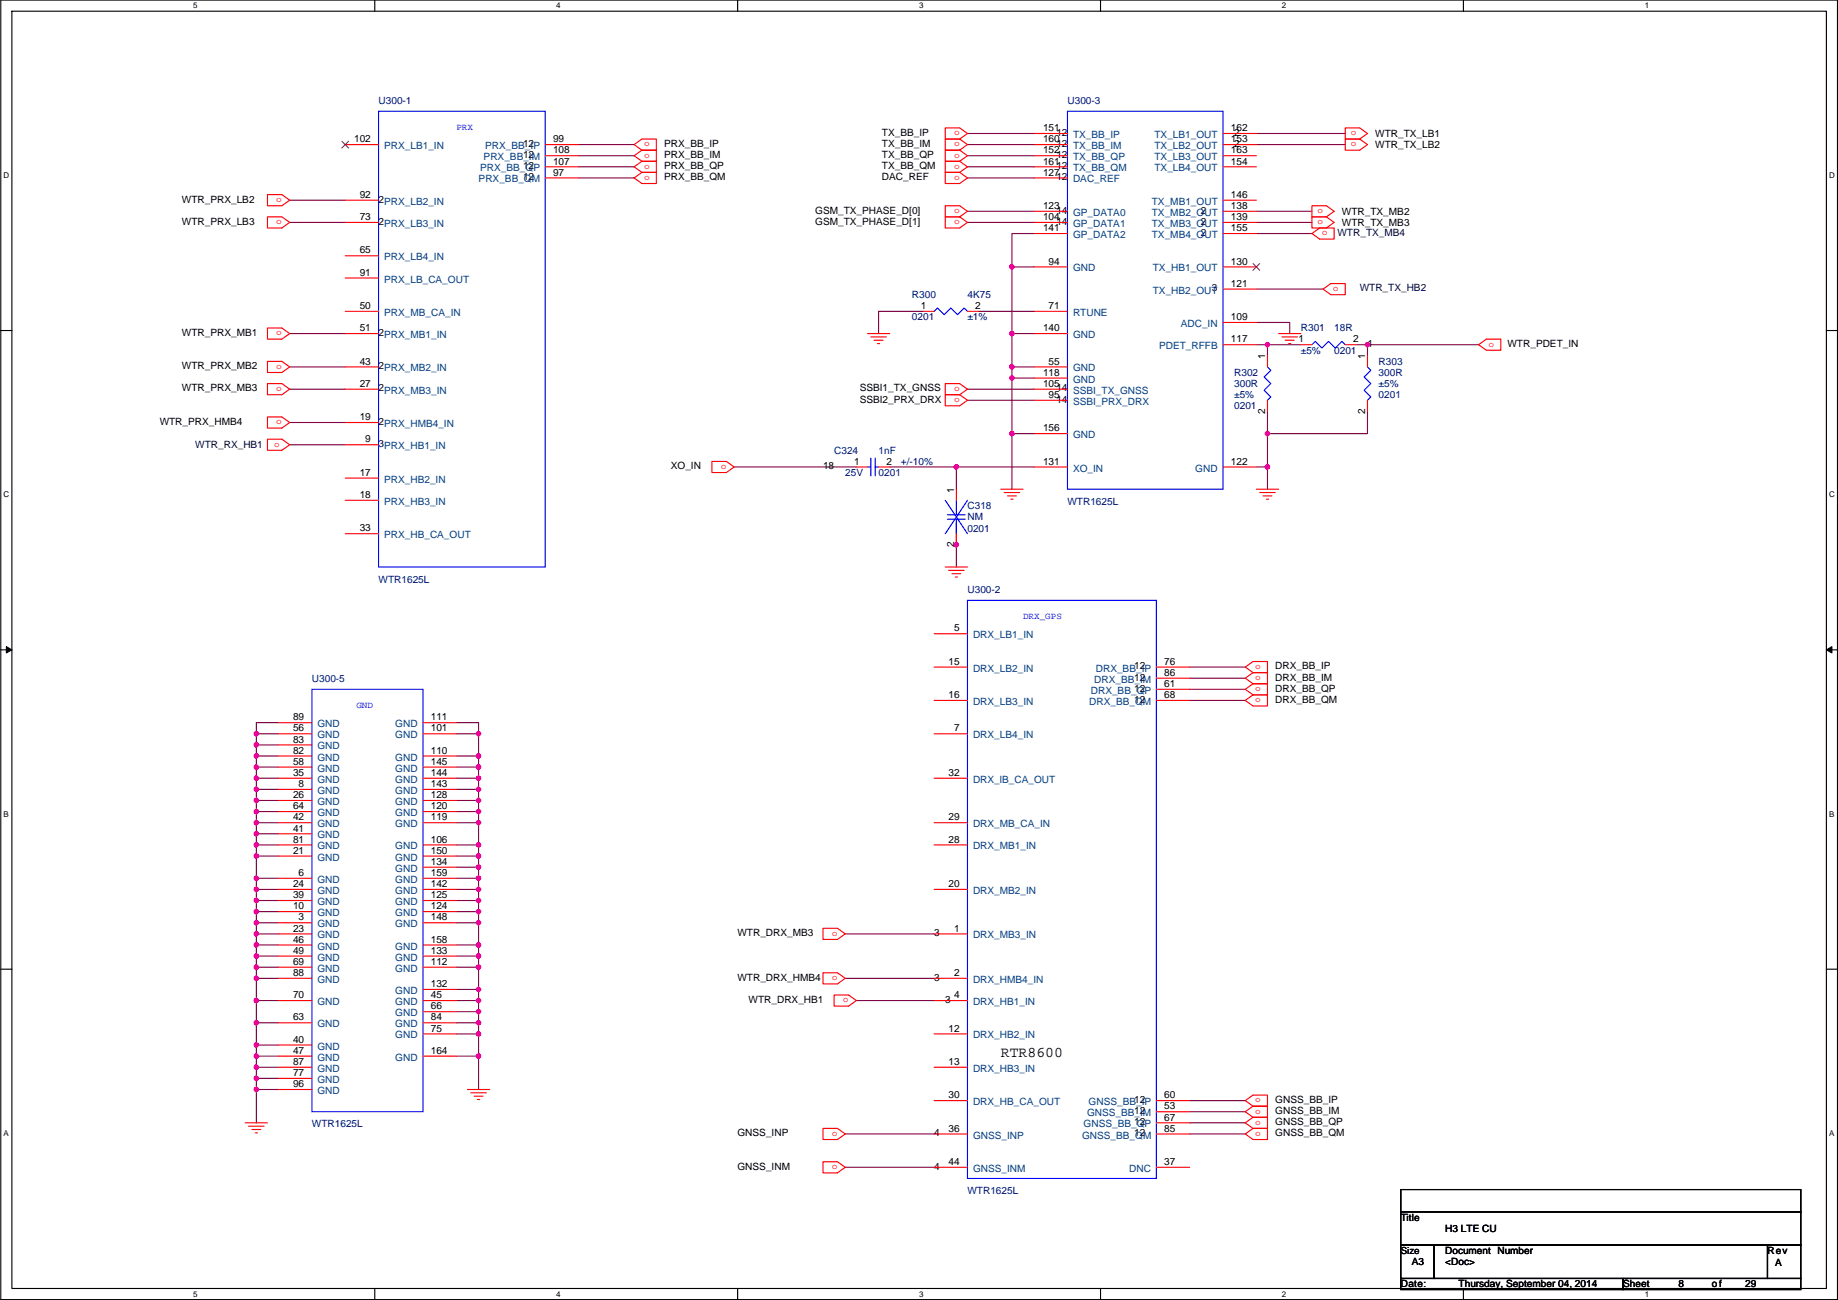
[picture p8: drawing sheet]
<svg xmlns="http://www.w3.org/2000/svg" width="420mm" height="297mm" viewBox="0 0 420 297" stroke-linecap="round" stroke-linejoin="round" font-family="sans-serif">
<path d="M.2 0h419.8v296.9h-419.8zM2.7 2.6h414.8v291.8h-414.8z" fill="none" stroke="#000" stroke-width=".25"/>
<g fill="#fff">
<path d="M44.2 .3h1v2h-1z"/>
<path d="M44.2 294.7h1v2h-1z"/>
</g>
<path d="M85.7 0v2.6M85.7 294.4v2.5" fill="none" stroke="#000" stroke-width=".25"/>
<g fill="#fff">
<path d="M127.1 .3h1v2h-1z"/>
<path d="M127.1 294.7h1v2h-1z"/>
</g>
<path d="M168.6 0v2.6M168.6 294.4v2.5" fill="none" stroke="#000" stroke-width=".25"/>
<g fill="#fff">
<path d="M210.1 .3h1v2h-1z"/>
<path d="M210.1 294.7h1v2h-1z"/>
</g>
<path d="M251.6 0v2.6M251.6 294.4v2.5" fill="none" stroke="#000" stroke-width=".25"/>
<g fill="#fff">
<path d="M293 .3h1v2h-1z"/>
<path d="M293 294.7h1v2h-1z"/>
</g>
<path d="M334.5 0v2.6M334.5 294.4v2.5" fill="none" stroke="#000" stroke-width=".25"/>
<g fill="#fff">
<path d="M376 .3h1v2h-1z"/>
<path d="M376 294.7h1v2h-1z"/>
<path d="M.8 39h1.3v2.1h-1.3z"/>
<path d="M418.1 39h1.3v2.1h-1.3z"/>
<path d="M.8 112h1.3v2h-1.3z"/>
<path d="M418.1 112h1.3v2h-1.3z"/>
</g>
<path d="M.2 75.5h2.5M417.5 75.5h2.5" fill="none" stroke="#000" stroke-width=".25"/>
<g fill="#fff">
<path d="M.8 185h1.2v2h-1.2z"/>
<path d="M418.1 185h1.2v2h-1.2z"/>
</g>
<path d="M.2 148.5h2.5M417.5 148.5h2.5" fill="none" stroke="#000" stroke-width=".25"/>
<path d="M1.4 147.7l1.3 .8-1.3 .7zM417.5 148.5l1.3-.8v1.5z" fill="#000" stroke="#000" stroke-width=".23"/>
<g fill="#fff">
<path d="M.8 257.9h1.2v2h-1.2z"/>
<path d="M418.1 257.9h1.2v2h-1.2z"/>
</g>
<path d="M.2 221.4h2.5M417.5 221.4h2.5M320.2 271.8h91.5v5.1h-91.5zM320.2 276.9h91.5v7.6h-91.5zM320.2 284.5h7.6v7.6h-7.6zM320.2 292.1h50.8v2.6h-50.8zM327.8 284.5h76.2v7.6h-76.2zM371 292.1h40.7v2.6h-40.7zM404 284.5h7.7v7.6h-7.7z" fill="none" stroke="#000" stroke-width=".25"/>
<g fill="none" stroke="#800040" stroke-width=".25">
<path d="M132.3 33h12.7M132.3 35.6h12.7M132.3 38.1h12.7M221.2 30.5h15.2M221.2 33h15.2M221.2 38.1h15.2M221.2 35.6h15.2M287.2 33h20.3M287.2 30.5h20.3M66.2 45.7h12.7M66.2 50.8h12.7M132.3 40.7h12.7"/>
<path d="M221.2 40.7h15.2M221.2 48.3h15.2M221.2 50.8h15.2M236.4 53.4h-5.1v7.6M287.2 50.8h12.7M287.2 48.3h12.7M287.2 53.4h12.7M66.2 76.2h12.7M211 71.1h-10.2v5.1M223.7 71.1h12.7M236.4 61h-5.1v15.2M236.4 76.2h-5.1v7.6"/>
<path d="M287.2 78.8h2.5M287.2 73.7h7.6v2.5M287.2 66.1h15.2M297.4 78.8h-7.7v2.5M310.1 78.8h2.5M312.6 78.8h25.4M312.6 78.8v2.5M66.2 88.9h12.7M66.2 96.5h12.7M66.2 83.8h12.7M221.2 88.9h15.2M221.2 91.5h15.2"/>
<path d="M231.3 99.1v12.7M231.3 99.1h5.1M236.4 83.8h-5.1v2.6M236.4 86.4h-5.1v12.7M289.7 94v5.1M312.6 94v5.1h-22.9v7.6M66.2 101.6h12.7M167.8 106.7h28M203.4 106.7h33M218.6 119.4v10.2M218.6 106.7v5.1M287.2 106.7h2.5"/>
<path d="M289.7 106.7v5.1M272 152.4h12.7M272 155h12.7M272 157.5h12.7M58.6 167.7v2.5h5.1M58.6 170.2v2.5h5.1M58.6 172.7v2.6h5.1M58.6 177.8h5.1M58.6 177.8v2.6h5.1M58.6 175.3v2.5M63.7 165.1h-5.1v2.6h5.1M104.3 165.1h5.1v2.6"/>
<path d="M104.3 167.7h5.1M104.3 172.7h5.1M104.3 175.3h5.1M104.3 177.8h5.1M109.4 167.7v5M109.4 172.7v2.6M109.4 175.3v2.5M109.4 177.8v2.6M272 160h12.7M58.6 180.4v2.5h5.1M58.6 182.9v2.5h5.1M58.6 185.4v2.6h5.1"/>
<path d="M58.6 188v2.5h5.1M58.6 190.5v2.6h5.1M58.6 195.6h5.1M58.6 193.1v2.5M58.6 195.6v5.1M104.3 180.4h5.1M104.3 182.9h5.1M104.3 185.4h5.1M104.3 188h5.1M104.3 193.1h5.1M104.3 195.6h5.1M104.3 198.1h5.1"/>
<path d="M109.4 180.4v2.5M109.4 182.9v2.5M109.4 185.4v2.6M109.4 188v5.1M109.4 193.1v2.5M109.4 195.6v2.5M109.4 198.1v2.6M58.6 200.7h5.1M58.6 200.7v2.5h5.1M58.6 203.2v2.6h5.1M58.6 205.8v2.5h5.1M58.6 208.3v2.5h5.1"/>
<path d="M58.6 210.8v2.6h5.1M58.6 215.9h5.1M58.6 215.9v2.6h5.1M58.6 218.5v2.5h5.1M58.6 213.4v2.5M104.3 200.7h5.1M104.3 203.2h5.1M104.3 205.8h5.1M104.3 208.3h5.1M104.3 210.8h5.1M104.3 215.9h5.1M104.3 218.5h5.1"/>
<path d="M109.4 200.7v2.5M109.4 203.2v2.6M109.4 205.8v2.5M109.4 208.3v2.5M109.4 210.8v5.1M109.4 215.9v2.6M109.4 218.5v2.5M193.2 213.4h20.3M58.6 233.7v5.1M58.6 221v2.5h5.1M58.6 223.5v5.1h5.1M58.6 228.6v5.1h5.1"/>
<path d="M58.6 238.8h5.1M58.6 238.8v2.5M104.3 221h5.1M104.3 233.7h5.1M104.3 226.1h5.1M104.3 228.6h5.1M104.3 231.2h5.1M104.3 236.2h5.1M109.4 233.7v2.5M109.4 221v5.1M109.4 226.1v2.5M109.4 228.6v2.6"/>
<path d="M109.4 231.2v2.5M109.4 236.2v5.1M193.2 223.5h20.3M195.8 228.6h17.7M58.6 241.3h5.1M58.6 243.9h5.1M58.6 246.4h5.1M58.6 248.9h5.1M58.6 241.3v2.6M58.6 243.9v2.5M58.6 246.4v2.5M58.6 248.9v7.7"/>
<path d="M104.3 241.3h5.1M109.4 241.3v7.6M193.2 259.1h20.3M272 251.5h12.7M272 254h12.7M272 259.1h12.7M272 256.6h12.7M193.2 266.7h20.3"/>
</g>
<g fill="#f0f" stroke="#f0f" stroke-width=".25">
<circle cx="58.6" cy="170.2" r=".5"/>
<circle cx="58.6" cy="167.6" r=".5"/>
<circle cx="58.6" cy="175.3" r=".5"/>
<circle cx="58.6" cy="172.7" r=".5"/>
<circle cx="58.6" cy="177.8" r=".5"/>
<circle cx="58.6" cy="182.9" r=".5"/>
<circle cx="58.6" cy="180.3" r=".5"/>
<circle cx="58.6" cy="188" r=".5"/>
<circle cx="58.6" cy="185.4" r=".5"/>
<circle cx="58.6" cy="193" r=".5"/>
<circle cx="58.6" cy="190.5" r=".5"/>
<circle cx="58.6" cy="195.6" r=".5"/>
<circle cx="58.6" cy="200.7" r=".5"/>
<circle cx="58.6" cy="203.2" r=".5"/>
<circle cx="58.6" cy="208.3" r=".5"/>
<circle cx="58.6" cy="205.7" r=".5"/>
<circle cx="58.6" cy="210.8" r=".5"/>
<circle cx="58.6" cy="215.9" r=".5"/>
<circle cx="58.6" cy="213.4" r=".5"/>
<circle cx="58.6" cy="221" r=".5"/>
<circle cx="58.6" cy="218.4" r=".5"/>
<circle cx="58.6" cy="228.6" r=".5"/>
<circle cx="58.6" cy="223.5" r=".5"/>
<circle cx="58.6" cy="233.7" r=".5"/>
<circle cx="109.4" cy="167.6" r=".5"/>
<circle cx="109.4" cy="172.7" r=".5"/>
<circle cx="109.4" cy="175.3" r=".5"/>
<circle cx="109.4" cy="177.8" r=".5"/>
<circle cx="109.4" cy="180.3" r=".5"/>
<circle cx="109.4" cy="182.9" r=".5"/>
<circle cx="109.4" cy="185.4" r=".5"/>
<circle cx="109.4" cy="188" r=".5"/>
<circle cx="109.4" cy="193" r=".5"/>
<circle cx="109.4" cy="195.6" r=".5"/>
<circle cx="109.4" cy="198.1" r=".5"/>
<circle cx="109.4" cy="200.7" r=".5"/>
<circle cx="109.4" cy="203.2" r=".5"/>
<circle cx="109.4" cy="205.7" r=".5"/>
<circle cx="109.4" cy="208.3" r=".5"/>
<circle cx="109.4" cy="210.8" r=".5"/>
<circle cx="109.4" cy="215.9" r=".5"/>
<circle cx="109.4" cy="218.4" r=".5"/>
<circle cx="109.4" cy="221" r=".5"/>
<circle cx="109.4" cy="233.7" r=".5"/>
<circle cx="109.4" cy="226.1" r=".5"/>
<circle cx="218.6" cy="124.5" r=".5"/>
<circle cx="312.6" cy="78.7" r=".5"/>
<circle cx="58.6" cy="238.8" r=".5"/>
<circle cx="58.6" cy="243.8" r=".5"/>
<circle cx="58.6" cy="241.3" r=".5"/>
<circle cx="58.6" cy="246.4" r=".5"/>
<circle cx="58.6" cy="248.9" r=".5"/>
<circle cx="109.4" cy="228.6" r=".5"/>
<circle cx="109.4" cy="231.1" r=".5"/>
<circle cx="109.4" cy="236.2" r=".5"/>
<circle cx="109.4" cy="241.3" r=".5"/>
<circle cx="231.3" cy="76.2" r=".5"/>
<circle cx="231.3" cy="83.8" r=".5"/>
<circle cx="231.3" cy="86.4" r=".5"/>
<circle cx="231.3" cy="99.1" r=".5"/>
<circle cx="289.7" cy="106.7" r=".5"/>
<circle cx="231.3" cy="61" r=".5"/>
<circle cx="289.7" cy="78.7" r=".5"/>
<circle cx="289.7" cy="99.1" r=".5"/>
<circle cx="218.6" cy="106.7" r=".5"/>
</g>
<g fill="none" stroke="#f00" stroke-width=".25">
<path d="M78.9 33h7.6M124.6 33h7.7M124.6 35.6h7.7M124.6 38.1h7.7M145 33l1.7-1.2h3.3v2.5h-3.3zM146.7 34.3l-1.7 1.3 1.7 1.3M146.7 36.9l-1.7 1.2 1.7 1.3M146.7 34.3h3.3v2.6h-3.3M146.7 36.9h3.3v2.5h-3.3M216.1 29.2h3.3l1.8 1.3-1.8 1.3h-3.3zM216.1 39.4h3.3l1.8 1.3-1.8 1.2h-3.3zM219.4 31.8l1.8 1.2-1.8 1.3"/>
<path d="M219.4 34.3l1.8 1.3-1.8 1.3M219.4 36.9l1.8 1.2-1.8 1.3M219.4 31.8h-3.3v2.5h3.3M219.4 34.3h-3.3v2.6h3.3M219.4 36.9h-3.3v2.5h3.3M236.4 30.5h7.6M236.4 33h7.6M236.4 35.6h7.6M236.4 38.1h7.6M279.6 30.5h7.6M279.6 33h7.6M279.6 35.6h7.6"/>
<path d="M279.6 38.1h7.6M307.5 31.8h3.3l1.8 1.2-1.8 1.3h-3.3zM307.5 29.2h3.3l1.8 1.3-1.8 1.3h-3.3zM61.1 44.5h3.3l1.8 1.2-1.8 1.3h-3.3zM61.1 49.6h3.3l1.8 1.2-1.8 1.3h-3.3zM78.9 45.7h7.6M78.9 50.8h7.6M78.9 58.4h7.6M124.6 40.7h7.7M145 40.7l1.7-1.3h3.3v2.5h-3.3zM216.1 47h3.3l1.8 1.3-1.8 1.3h-3.3zM216.1 49.6h3.3l1.8 1.2-1.8 1.3h-3.3z"/>
<path d="M236.4 40.7h7.6M236.4 48.3h7.6M236.4 50.8h7.6M236.4 53.4h7.6M279.6 45.7h7.6M279.6 48.3h7.6M279.6 50.8h7.6M279.6 53.4h7.6M299.9 53.4l1.8-1.3h3.3v2.5h-3.3zM299.9 49.6h3.3l1.8 1.2-1.8 1.3h-3.3zM299.9 47h3.3l1.8 1.3-1.8 1.3h-3.3zM61.1 75h3.3l1.8 1.2-1.8 1.3h-3.3z"/>
<path d="M78.9 63.5h7.6M78.9 71.1h7.6M78.9 76.2h7.6M198.3 76.2h5.1M199.1 77h3.5M199.8 77.7h2.1M200.6 78.5h.5M211 71.1h2.5M221.2 71.1h2.5M236.4 61h7.6M236.4 71.1h7.6M236.4 76.2h7.6"/>
<path d="M279.6 61h7.6M279.6 66.1h7.6M279.6 73.7h7.6M279.6 78.8h7.6M292.3 76.2h5.1M293 77h3.6M293.8 77.7h2M294.6 78.5h.5M297.4 78.8h2.5M302.4 66.1l1.8-1.3h3.3v2.5h-3.3zM307.5 78.8h2.6M338 78.8l1.8-1.3h3.3v2.5h-3.3z"/>
<path d="M61.1 87.7h3.3l1.8 1.2-1.8 1.3h-3.3zM61.1 82.6h3.3l1.8 1.2-1.8 1.3h-3.3zM61.1 95.3h3.3l1.8 1.2-1.8 1.3h-3.3zM78.9 83.8h7.6M78.9 88.9h7.6M78.9 96.5h7.6M216.1 90.2h3.3l1.8 1.3-1.8 1.2h-3.3zM216.1 87.7h3.3l1.8 1.2-1.8 1.3h-3.3zM236.4 83.8h7.6M236.4 86.4h7.6M236.4 88.9h7.6M236.4 91.5h7.6"/>
<path d="M236.4 99.1h7.6M289.7 81.3v2.5M289.7 91.5v2.5M312.6 81.3v2.5M312.6 91.5v2.5M61.1 100.4h3.3l1.8 1.2-1.8 1.3h-3.3zM78.9 101.6h7.6M78.9 109.2h7.6M78.9 114.3h7.6M162.7 105.4h3.3l1.8 1.3-1.8 1.3h-3.3zM195.8 106.7h2.5M200.8 106.7h2.6"/>
<path d="M218.6 111.8v2.5M228.8 111.8h5.1M229.5 112.5h3.6M230.3 113.3h2M231.1 114.1h.5M236.4 106.7h7.6M279.6 106.7h7.6M287.2 111.8h5.1M288 112.5h3.5M288.7 113.3h2.1M289.5 114.1h.5M78.9 121.9h7.6"/>
<path d="M216.1 129.6h5.1M216.8 130.3h3.6M217.6 131.1h2M218.4 131.8h.5M218.6 121.9v2.6M213.5 144.8h7.7M213.5 152.4h7.7M264.3 152.4h7.7M264.3 155h7.7M264.3 157.5h7.7M284.7 152.4l1.7-1.2h3.3v2.5h-3.3zM286.4 153.7h3.3v2.5h-3.3"/>
<path d="M286.4 156.2h3.3v2.6h-3.3M286.4 153.7l-1.7 1.3 1.7 1.2M286.4 156.2l-1.7 1.3 1.7 1.3M63.7 165.1h7.6M63.7 167.7h7.6M63.7 170.2h7.6M63.7 172.7h7.6M63.7 175.3h7.6M63.7 177.8h7.6M96.7 165.1h7.6M96.7 167.7h7.6M96.7 172.7h7.6"/>
<path d="M96.7 175.3h7.6M96.7 177.8h7.6M213.5 160h7.7M213.5 167.7h7.7M213.5 177.8h7.7M264.3 160h7.7M284.7 160l1.7-1.2h3.3v2.5h-3.3zM63.7 180.4h7.6M63.7 182.9h7.6M63.7 185.4h7.6M63.7 188h7.6M63.7 190.5h7.6"/>
<path d="M63.7 193.1h7.6M63.7 195.6h7.6M96.7 180.4h7.6M96.7 182.9h7.6M96.7 185.4h7.6M96.7 188h7.6M96.7 193.1h7.6M96.7 195.6h7.6M96.7 198.1h7.6M213.5 188h7.7M213.5 193.1h7.7M63.7 200.7h7.6"/>
<path d="M63.7 203.2h7.6M63.7 205.8h7.6M63.7 208.3h7.6M63.7 210.8h7.6M63.7 213.4h7.6M63.7 215.9h7.6M63.7 218.5h7.6M96.7 200.7h7.6M96.7 203.2h7.6M96.7 205.8h7.6M96.7 208.3h7.6M96.7 210.8h7.6"/>
<path d="M96.7 215.9h7.6M96.7 218.5h7.6M188.1 212.1h3.3l1.8 1.3-1.8 1.3h-3.3zM213.5 203.2h7.7M213.5 213.4h7.7M63.7 221h7.6M63.7 223.5h7.6M63.7 228.6h7.6M63.7 233.7h7.6M63.7 238.8h7.6M96.7 221h7.6M96.7 226.1h7.6"/>
<path d="M96.7 228.6h7.6M96.7 231.2h7.6M96.7 233.7h7.6M96.7 236.2h7.6M188.1 222.3h3.3l1.8 1.2-1.8 1.3h-3.3zM190.7 227.4h3.3l1.8 1.2-1.8 1.3h-3.3zM213.5 223.5h7.7M213.5 228.6h7.7M213.5 236.2h7.7M56.1 256.6h5M56.8 257.3h3.6M57.6 258.1h2"/>
<path d="M58.3 258.8h.6M63.7 241.3h7.6M63.7 243.9h7.6M63.7 246.4h7.6M63.7 248.9h7.6M96.7 241.3h7.6M106.9 248.9h5M107.6 249.7h3.6M108.4 250.5h2M109.1 251.2h.6M188.1 257.8h3.3l1.8 1.3-1.8 1.3h-3.3zM213.5 243.9h7.7"/>
<path d="M213.5 251.5h7.7M213.5 259.1h7.7M264.3 259.1h7.7M264.3 256.6h7.7M264.3 254h7.7M264.3 251.5h7.7M284.7 251.5l1.7-1.3h3.3v2.6h-3.3zM284.7 259.1l1.7-1.3h3.3v2.6h-3.3zM286.4 252.8h3.3v2.5h-3.3M286.4 255.3h3.3v2.5h-3.3M286.4 252.8l-1.7 1.2 1.7 1.3M286.4 255.3l-1.7 1.3 1.7 1.2"/>
<path d="M188.1 265.5h3.3l1.8 1.2-1.8 1.3h-3.3zM213.5 266.7h7.7M264.3 266.7h7.7"/>
</g>
<g fill="none" stroke="#00f" stroke-width=".25">
<path d="M86.5 25.4h38.1v104.2h-38.1zM244 25.4h35.6v86.4h-35.6zM213.5 71.1l.8-.7 1.5 1.5 1.5-1.5 1.6 1.5 1.5-1.5 .8 .7M299.9 78.8l.8-.8 1.5 1.5 1.5-1.5 1.5 1.5 1.6-1.5 .7 .8M289.7 83.8l.8 .8-1.5 1.5 1.5 1.6-1.5 1.5 1.5 1.5-.8 .8M312.6 83.8l.8 .8-1.6 1.5 1.6 1.6-1.6 1.5 1.6 1.5-.8 .8M198.3 106.7h.8M199.1 104.7v4M200.1 104.7v4M200.1 106.7h.7M216.1 114.3l5.1 7.6M216.6 117.6h4.1"/>
<path d="M216.6 118.6h4.1M218.6 114.3v3.3M218.6 118.6v3.3M221.2 114.3l-5.1 7.6M221.2 137.2h43.1v132.1h-43.1zM71.3 157.5h25.4v96.5h-25.4z"/>
</g>
<path d="M78.2 32.3l1.5 1.5M79.7 32.3l-1.6 1.5M286.4 60.2l1.6 1.6M288 60.2l-1.6 1.6" fill="none" stroke="#804000" stroke-width=".23"/>
<text font-size="3.4" x="228.8" y="241.5">RTR8600</text>
<g font-size="2.3" fill="#000080">
<text x="86.5" y="23.7">U300-1</text>
<text x="244" y="23.7">U300-3</text>
<text x="208.5" y="68.1">R300</text>
<text x="221.2" y="68.1">4K75</text>
<text x="208.5" y="73.2">0201</text>
<text x="221.2" y="73.2">±1%</text>
<text x="297.4" y="75.7">R301</text>
<text x="305" y="75.7">18R</text>
<text x="297.4" y="80.8">±5%</text>
<text x="305" y="80.8">0201</text>
<text x="315.1" y="83.4">R303</text>
<text x="282.1" y="85.9">R302</text>
<text x="282.1" y="88.4">300R</text>
<text x="315.1" y="85.9">300R</text>
<text x="315.1" y="88.4">±5%</text>
<text x="282.1" y="91">±5%</text>
<text x="282.1" y="93.5">0201</text>
<text x="315.1" y="91">0201</text>
<text x="190.7" y="103.7">C324</text>
<text x="200.8" y="103.7">1nF</text>
<text x="205.9" y="106.2">+/-10%</text>
<text x="193.2" y="108.8">25V</text>
<text x="200.8" y="108.8">0201</text>
<text x="221.2" y="116.4">C318</text>
<text x="221.2" y="118.9">NM</text>
<text x="244" y="115.4">WTR1625L</text>
<text x="221.2" y="121.5">0201</text>
<text x="86.5" y="133.1">WTR1625L</text>
<text x="221.2" y="135.4">U300-2</text>
<text x="71.3" y="155.7">U300-5</text>
<text x="71.3" y="257.6">WTR1625L</text>
<text x="221.2" y="272.8">WTR1625L</text>
</g>
<g font-size="2.3">
<text x="238.4" y="30">151</text>
<text x="281.4" y="30">162</text>
<text x="81" y="32.5">102</text>
<text x="119.6" y="33.6">12</text>
<text x="126.4" y="32.5">99</text>
<text x="126.4" y="35.1">108</text>
<text x="151.8" y="33.6">PRX_BB_IP</text>
<text x="201.6" y="33.6">TX_BB_IM</text>
<text x="201.6" y="31">TX_BB_IP</text>
<text x="238.4" y="32.5">160</text>
<text x="238.4" y="35.1">152</text>
<text x="241.5" y="33.6">12</text>
<text x="241.5" y="31">12</text>
<text x="281.4" y="32.5">153</text>
<text x="281.4" y="35.1">163</text>
<text x="282.1" y="33.6">2</text>
<text x="282.1" y="31">2</text>
<text x="314.4" y="33.8">WTR_TX_LB2</text>
<text x="314.4" y="31.3">WTR_TX_LB1</text>
<text x="119.6" y="36.1">12</text>
<text x="119.6" y="38.7">12</text>
<text x="119.6" y="41.2">12</text>
<text x="126.4" y="37.6">107</text>
<text x="126.4" y="40.1">97</text>
<text x="151.8" y="36.1">PRX_BB_IM</text>
<text x="151.8" y="38.7">PRX_BB_QP</text>
<text x="151.8" y="41.2">PRX_BB_QM</text>
<text x="201.6" y="36.1">TX_BB_QP</text>
<text x="201.6" y="41.2">DAC_REF</text>
<text x="201.6" y="38.7">TX_BB_QM</text>
<text x="238.4" y="37.6">161</text>
<text x="238.4" y="40.1">127</text>
<text x="241.5" y="41.2">12</text>
<text x="241.5" y="36.1">12</text>
<text x="241.5" y="38.7">12</text>
<text x="281.4" y="37.6">154</text>
<text x="41.6" y="46.3">WTR_PRX_LB2</text>
<text x="82.2" y="45.2">92</text>
<text x="86.5" y="46.3">2PRX_LB2_IN</text>
<text x="238.4" y="47.8">123</text>
<text x="281.4" y="45.2">146</text>
<text x="281.4" y="47.8">138</text>
<text x="41.6" y="51.4">WTR_PRX_LB3</text>
<text x="82.2" y="50.3">73</text>
<text x="86.5" y="51.4">2PRX_LB3_IN</text>
<text x="186.4" y="48.8">GSM_TX_PHASE_D[0]</text>
<text x="186.4" y="51.4">GSM_TX_PHASE_D[1]</text>
<text x="238.4" y="50.3">104</text>
<text x="238.4" y="52.8">141</text>
<text x="241.5" y="48.8">14</text>
<text x="241.5" y="51.4">14</text>
<text x="274.5" y="51.4">2</text>
<text x="274.5" y="48.8">2</text>
<text x="281.4" y="50.3">139</text>
<text x="281.4" y="52.8">155</text>
<text x="306.8" y="51.6">WTR_TX_MB3</text>
<text x="306.8" y="49.1">WTR_TX_MB2</text>
<text x="82.2" y="57.9">65</text>
<text x="82.2" y="63">91</text>
<text x="239.7" y="60.5">94</text>
<text x="281.4" y="60.5">130</text>
<text x="281.4" y="65.5">121</text>
<text x="82.2" y="70.6">50</text>
<text x="210.5" y="70.6">1</text>
<text x="222.9" y="70.6">2</text>
<text x="239.7" y="70.6">71</text>
<text x="41.6" y="76.8">WTR_PRX_MB1</text>
<text x="82.2" y="75.7">51</text>
<text x="86.5" y="76.8">2PRX_MB1_IN</text>
<text x="238.4" y="75.7">140</text>
<text x="281.4" y="73.2">109</text>
<text x="82.2" y="83.3">43</text>
<text x="239.7" y="83.3">55</text>
<text x="281.4" y="78.2">117</text>
<text x="289.2" y="82.1" transform="rotate(-90 289.2 82.1)">1</text>
<text x="296.9" y="78.2">1</text>
<text x="309.3" y="78.2">2</text>
<text x="312.1" y="82.1" transform="rotate(-90 312.1 82.1)">1</text>
<text x="312.6" y="79.3">1</text>
<text x="344.6" y="79.3">WTR_PDET_IN</text>
<text x="41.6" y="89.5">WTR_PRX_MB3</text>
<text x="41.6" y="84.4">WTR_PRX_MB2</text>
<text x="82.2" y="88.4">27</text>
<text x="86.5" y="89.5">2PRX_MB3_IN</text>
<text x="86.5" y="84.4">2PRX_MB2_IN</text>
<text x="196.5" y="89.5">SSBI1_TX_GNSS</text>
<text x="238.4" y="85.9">118</text>
<text x="238.4" y="88.4">105</text>
<text x="241.5" y="89.5">14</text>
<text x="196.5" y="92">SSBI2_PRX_DRX</text>
<text x="239.7" y="90.9">95</text>
<text x="241.5" y="92">14</text>
<text x="289.2" y="94.5" transform="rotate(-90 289.2 94.5)">2</text>
<text x="312.1" y="94.5" transform="rotate(-90 312.1 94.5)">2</text>
<text x="36.5" y="97.1">WTR_PRX_HMB4</text>
<text x="82.2" y="96">19</text>
<text x="83.5" y="101.1">9</text>
<text x="86.5" y="97.1">2PRX_HMB4_IN</text>
<text x="238.4" y="98.6">156</text>
<text x="153.3" y="107.2">XO_IN</text>
<text x="188.1" y="107.2">18</text>
<text x="195.3" y="106.2">1</text>
<text x="202.6" y="106.2">2</text>
<text x="238.4" y="106.2">131</text>
<text x="281.4" y="106.2">122</text>
<text x="82.2" y="108.7">17</text>
<text x="82.2" y="113.8">18</text>
<text x="218.1" y="112.5" transform="rotate(-90 218.1 112.5)">1</text>
<text x="82.2" y="121.4">33</text>
<text x="218.1" y="125" transform="rotate(-90 218.1 125)">2</text>
<text x="218.1" y="144.3">5</text>
<text x="216.8" y="151.9">15</text>
<text x="259.3" y="155.5">12</text>
<text x="259.3" y="153">12</text>
<text x="266.1" y="151.9">76</text>
<text x="266.1" y="154.4">86</text>
<text x="291.5" y="155.5">DRX_BB_IM</text>
<text x="291.5" y="153">DRX_BB_IP</text>
<text x="216.8" y="159.5">16</text>
<text x="259.3" y="158">12</text>
<text x="259.3" y="160.6">12</text>
<text x="266.1" y="159.5">68</text>
<text x="266.1" y="157">61</text>
<text x="291.5" y="158">DRX_BB_QP</text>
<text x="291.5" y="160.6">DRX_BB_QM</text>
<text x="67" y="164.6">89</text>
<text x="67" y="167.1">56</text>
<text x="98.5" y="164.6">111</text>
<text x="98.5" y="167.1">101</text>
<text x="218.1" y="167.1">7</text>
<text x="67" y="169.7">83</text>
<text x="67" y="172.2">82</text>
<text x="98.5" y="172.2">110</text>
<text x="67" y="174.8">58</text>
<text x="67" y="177.3">35</text>
<text x="68.3" y="179.8">8</text>
<text x="98.5" y="174.8">145</text>
<text x="98.5" y="177.3">144</text>
<text x="98.5" y="179.8">143</text>
<text x="216.8" y="177.3">32</text>
<text x="67" y="182.4">26</text>
<text x="67" y="184.9">64</text>
<text x="98.5" y="182.4">128</text>
<text x="98.5" y="184.9">120</text>
<text x="67" y="187.5">42</text>
<text x="67" y="190">41</text>
<text x="98.5" y="187.5">119</text>
<text x="216.8" y="187.5">29</text>
<text x="67" y="192.5">81</text>
<text x="67" y="195.1">21</text>
<text x="98.5" y="192.5">106</text>
<text x="98.5" y="195.1">150</text>
<text x="98.5" y="197.6">134</text>
<text x="216.8" y="192.5">28</text>
<text x="67" y="202.7">24</text>
<text x="68.3" y="200.2">6</text>
<text x="98.5" y="200.2">159</text>
<text x="98.5" y="202.7">142</text>
<text x="216.8" y="202.7">20</text>
<text x="67" y="205.2">39</text>
<text x="67" y="207.8">10</text>
<text x="98.5" y="205.2">125</text>
<text x="98.5" y="207.8">124</text>
<text x="67" y="212.9">23</text>
<text x="67" y="215.4">46</text>
<text x="68.3" y="210.3">3</text>
<text x="98.5" y="210.3">148</text>
<text x="98.5" y="215.4">158</text>
<text x="168.6" y="213.9">WTR_DRX_MB3</text>
<text x="213.5" y="213.9">3</text>
<text x="218.1" y="212.9">1</text>
<text x="67" y="217.9">49</text>
<text x="67" y="220.5">69</text>
<text x="98.5" y="217.9">133</text>
<text x="98.5" y="220.5">112</text>
<text x="67" y="223">88</text>
<text x="98.5" y="225.6">132</text>
<text x="168.6" y="224.1">WTR_DRX_HMB4</text>
<text x="213.5" y="224.1">3</text>
<text x="218.1" y="223">2</text>
<text x="67" y="228.1">70</text>
<text x="67" y="233.2">63</text>
<text x="98.5" y="228.1">45</text>
<text x="98.5" y="230.6">66</text>
<text x="98.5" y="233.2">84</text>
<text x="171.1" y="229.2">WTR_DRX_HB1</text>
<text x="216.1" y="229.2">3</text>
<text x="218.1" y="228.1">4</text>
<text x="67" y="238.3">40</text>
<text x="98.5" y="235.7">75</text>
<text x="216.8" y="235.7">12</text>
<text x="67" y="240.8">47</text>
<text x="67" y="243.3">87</text>
<text x="67" y="245.9">77</text>
<text x="98.5" y="240.8">164</text>
<text x="216.8" y="243.3">13</text>
<text x="67" y="248.4">96</text>
<text x="216.8" y="251">30</text>
<text x="266.1" y="251">60</text>
<text x="259.3" y="252">12</text>
<text x="259.3" y="254.6">12</text>
<text x="259.3" y="257.1">12</text>
<text x="266.1" y="253.5">53</text>
<text x="266.1" y="256">67</text>
<text x="291.5" y="252">GNSS_BB_IP</text>
<text x="291.5" y="254.6">GNSS_BB_IM</text>
<text x="291.5" y="257.1">GNSS_BB_QP</text>
<text x="168.6" y="259.6">GNSS_INP</text>
<text x="213.5" y="259.6">4</text>
<text x="216.8" y="258.6">36</text>
<text x="259.3" y="259.6">12</text>
<text x="266.1" y="258.6">85</text>
<text x="291.5" y="259.6">GNSS_BB_QM</text>
<text x="168.6" y="267.3">GNSS_INM</text>
<text x="213.5" y="267.3">4</text>
<text x="216.8" y="266.2">44</text>
<text x="266.1" y="266.2">37</text>
<text x="320.2" y="278.9">Title</text>
<text x="330.4" y="281.5">H3 LTE CU</text>
<text x="330.4" y="286.6">Document Number</text>
<text x="404" y="286.6">Rev</text>
<text x="322.8" y="289.1">A3</text>
<text x="330.4" y="289.1">&lt;Doc&gt;</text>
<text x="405.8" y="289.3">A</text>
<text x="320.2" y="294.2">Date:</text>
<text x="333.4" y="294.2">Thursday, September 04, 2014</text>
<text x="371" y="294.2">Sheet</text>
<text x="383.7" y="294.2">8</text>
<text x="391.3" y="294.2">of</text>
<text x="399" y="294.2">29</text>
</g>
<g font-size="2.3" fill="#004080">
<text x="87.8" y="34.1">PRX_LB1_IN</text>
<text x="110.9" y="34.1">PRX_BB_IP</text>
<text x="245.3" y="31.5">TX_BB_IP</text>
<text x="245.3" y="34.1">TX_BB_IM</text>
<text x="263.9" y="31.5">TX_LB1_OUT</text>
<text x="263.9" y="34.1">TX_LB2_OUT</text>
<text x="109.4" y="41.7">PRX_BB_QM</text>
<text x="109.8" y="39.2">PRX_BB_QP</text>
<text x="110.6" y="36.6">PRX_BB_IM</text>
<text x="245.3" y="36.6">TX_BB_QP</text>
<text x="245.3" y="39.2">TX_BB_QM</text>
<text x="245.3" y="41.7">DAC_REF</text>
<text x="263.9" y="36.6">TX_LB3_OUT</text>
<text x="263.9" y="39.2">TX_LB4_OUT</text>
<text x="263.3" y="46.8">TX_MB1_OUT</text>
<text x="245.3" y="49.3">GP_DATA0</text>
<text x="245.3" y="51.9">GP_DATA1</text>
<text x="263.3" y="49.3">TX_MB2_OUT</text>
<text x="263.3" y="51.9">TX_MB3_OUT</text>
<text x="87.8" y="59.5">PRX_LB4_IN</text>
<text x="245.3" y="54.4">GP_DATA2</text>
<text x="263.3" y="54.4">TX_MB4_OUT</text>
<text x="87.8" y="64.6">PRX_LB_CA_OUT</text>
<text x="245.3" y="62">GND</text>
<text x="263.5" y="62">TX_HB1_OUT</text>
<text x="263.5" y="67.1">TX_HB2_OUT</text>
<text x="87.8" y="72.2">PRX_MB_CA_IN</text>
<text x="245.3" y="72.2">RTUNE</text>
<text x="245.3" y="77.3">GND</text>
<text x="269.9" y="74.7">ADC_IN</text>
<text x="265" y="79.8">PDET_RFFB</text>
<text x="245.3" y="84.9">GND</text>
<text x="245.3" y="87.4">GND</text>
<text x="245.3" y="90">SSBI_TX_GNSS</text>
<text x="245.3" y="92.5">SSBI_PRX_DRX</text>
<text x="245.3" y="100.1">GND</text>
<text x="245.3" y="107.7">XO_IN</text>
<text x="273.2" y="107.7">GND</text>
<text x="87.8" y="110.3">PRX_HB2_IN</text>
<text x="87.8" y="115.4">PRX_HB3_IN</text>
<text x="87.8" y="123">PRX_HB_CA_OUT</text>
<text x="222.4" y="145.8">DRX_LB1_IN</text>
<text x="222.4" y="153.5">DRX_LB2_IN</text>
<text x="250.1" y="156">DRX_BB_IM</text>
<text x="250.5" y="153.5">DRX_BB_IP</text>
<text x="222.4" y="161.1">DRX_LB3_IN</text>
<text x="249" y="161.1">DRX_BB_QM</text>
<text x="249.4" y="158.5">DRX_BB_QP</text>
<text x="72.6" y="166.2">GND</text>
<text x="90.3" y="166.2">GND</text>
<text x="72.6" y="168.7">GND</text>
<text x="72.6" y="171.2">GND</text>
<text x="72.6" y="173.8">GND</text>
<text x="90.3" y="168.7">GND</text>
<text x="90.3" y="173.8">GND</text>
<text x="222.4" y="168.7">DRX_LB4_IN</text>
<text x="72.6" y="176.3">GND</text>
<text x="72.6" y="178.9">GND</text>
<text x="90.3" y="176.3">GND</text>
<text x="90.3" y="178.9">GND</text>
<text x="222.4" y="178.9">DRX_lB_CA_OUT</text>
<text x="72.6" y="181.4">GND</text>
<text x="72.6" y="183.9">GND</text>
<text x="90.3" y="181.4">GND</text>
<text x="90.3" y="183.9">GND</text>
<text x="72.6" y="186.5">GND</text>
<text x="72.6" y="189">GND</text>
<text x="72.6" y="191.6">GND</text>
<text x="90.3" y="186.5">GND</text>
<text x="90.3" y="189">GND</text>
<text x="222.4" y="189">DRX_MB_CA_IN</text>
<text x="72.6" y="194.1">GND</text>
<text x="72.6" y="196.6">GND</text>
<text x="90.3" y="194.1">GND</text>
<text x="90.3" y="196.6">GND</text>
<text x="222.4" y="194.1">DRX_MB1_IN</text>
<text x="72.6" y="201.7">GND</text>
<text x="90.3" y="199.2">GND</text>
<text x="90.3" y="201.7">GND</text>
<text x="72.6" y="204.3">GND</text>
<text x="72.6" y="206.8">GND</text>
<text x="72.6" y="209.3">GND</text>
<text x="90.3" y="204.3">GND</text>
<text x="90.3" y="206.8">GND</text>
<text x="90.3" y="209.3">GND</text>
<text x="222.4" y="204.3">DRX_MB2_IN</text>
<text x="72.6" y="211.9">GND</text>
<text x="72.6" y="214.4">GND</text>
<text x="90.3" y="211.9">GND</text>
<text x="222.4" y="214.4">DRX_MB3_IN</text>
<text x="72.6" y="217">GND</text>
<text x="72.6" y="219.5">GND</text>
<text x="90.3" y="217">GND</text>
<text x="90.3" y="219.5">GND</text>
<text x="72.6" y="222">GND</text>
<text x="72.6" y="224.6">GND</text>
<text x="90.3" y="222">GND</text>
<text x="90.3" y="227.1">GND</text>
<text x="222.4" y="224.6">DRX_HMB4_IN</text>
<text x="72.6" y="229.7">GND</text>
<text x="90.3" y="229.7">GND</text>
<text x="90.3" y="232.2">GND</text>
<text x="222.4" y="229.7">DRX_HB1_IN</text>
<text x="72.6" y="234.7">GND</text>
<text x="72.6" y="239.8">GND</text>
<text x="90.3" y="234.7">GND</text>
<text x="90.3" y="237.3">GND</text>
<text x="222.4" y="237.3">DRX_HB2_IN</text>
<text x="72.6" y="242.4">GND</text>
<text x="72.6" y="244.9">GND</text>
<text x="90.3" y="242.4">GND</text>
<text x="222.4" y="244.9">DRX_HB3_IN</text>
<text x="72.6" y="247.4">GND</text>
<text x="72.6" y="250">GND</text>
<text x="222.4" y="252.5">DRX_HB_CA_OUT</text>
<text x="247.7" y="257.6">GNSS_BB_QP</text>
<text x="248.5" y="255.1">GNSS_BB_IM</text>
<text x="248.8" y="252.5">GNSS_BB_IP</text>
<text x="222.4" y="260.1">GNSS_INP</text>
<text x="247.3" y="260.1">GNSS_BB_QM</text>
<text x="222.4" y="267.8">GNSS_INM</text>
<text x="258.1" y="267.8">DNC</text>
</g>
<g font-size="2.3" fill="#000040">
<text x="274.5" y="53.9">2</text>
<text x="305.7" y="53.9">WTR_TX_MB4</text>
<text x="277" y="66.6">3</text>
<text x="310.8" y="66.6">WTR_TX_HB2</text>
<text x="44.6" y="102.4">WTR_RX_HB1</text>
<text x="86.5" y="102.2">3PRX_HB1_IN</text>
</g>
<text font-size="2.2" x="320.2" y="286.5">Size</text>
<g font-size="2.1" fill="#00f">
<text x="104.3" y="29.7">PRX</text>
<text x="233.9" y="141.4">DRX_GPS</text>
<text x="81.5" y="161.7">GND</text>
</g>
<g font-size="2.1" fill="#f00">
<text x="148.5" y="32.6" transform="rotate(180 148.5 32.6)">o</text>
<text x="148.5" y="35.1" transform="rotate(180 148.5 35.1)">o</text>
<text x="219.4" y="32.6" transform="rotate(180 219.4 32.6)">o</text>
<text x="219.4" y="30" transform="rotate(180 219.4 30)">o</text>
<text x="219.4" y="35.1" transform="rotate(180 219.4 35.1)">o</text>
<text x="308.8" y="33.5">o</text>
<text x="308.8" y="30.9">o</text>
<text x="148.5" y="37.6" transform="rotate(180 148.5 37.6)">o</text>
<text x="148.5" y="40.2" transform="rotate(180 148.5 40.2)">o</text>
<text x="219.4" y="40.2" transform="rotate(180 219.4 40.2)">o</text>
<text x="219.4" y="37.6" transform="rotate(180 219.4 37.6)">o</text>
<text x="64.4" y="45.3" transform="rotate(180 64.4 45.3)">o</text>
<text x="219.4" y="47.8" transform="rotate(180 219.4 47.8)">o</text>
<text x="64.4" y="50.3" transform="rotate(180 64.4 50.3)">o</text>
<text x="219.4" y="50.3" transform="rotate(180 219.4 50.3)">o</text>
<text x="301.2" y="51.2">o</text>
<text x="301.2" y="48.7">o</text>
<text x="303.5" y="52.9" transform="rotate(180 303.5 52.9)">o</text>
<text x="306" y="65.6" transform="rotate(180 306 65.6)">o</text>
<text x="64.4" y="75.7" transform="rotate(180 64.4 75.7)">o</text>
<text x="64.4" y="83.4" transform="rotate(180 64.4 83.4)">o</text>
<text x="341.6" y="78.3" transform="rotate(180 341.6 78.3)">o</text>
<text x="64.4" y="88.4" transform="rotate(180 64.4 88.4)">o</text>
<text x="219.4" y="88.4" transform="rotate(180 219.4 88.4)">o</text>
<text x="219.4" y="91" transform="rotate(180 219.4 91)">o</text>
<text x="64.4" y="96.1" transform="rotate(180 64.4 96.1)">o</text>
<text x="62.7" y="102">o</text>
<text x="166" y="106.2" transform="rotate(180 166 106.2)">o</text>
<text x="288.2" y="154.5" transform="rotate(180 288.2 154.5)">o</text>
<text x="288.2" y="151.9" transform="rotate(180 288.2 151.9)">o</text>
<text x="288.2" y="157" transform="rotate(180 288.2 157)">o</text>
<text x="288.2" y="159.6" transform="rotate(180 288.2 159.6)">o</text>
<text x="191.4" y="212.9" transform="rotate(180 191.4 212.9)">o</text>
<text x="191.4" y="223.1" transform="rotate(180 191.4 223.1)">o</text>
<text x="194" y="228.1" transform="rotate(180 194 228.1)">o</text>
<text x="288.2" y="251" transform="rotate(180 288.2 251)">o</text>
<text x="288.2" y="253.5" transform="rotate(180 288.2 253.5)">o</text>
<text x="288.2" y="256.1" transform="rotate(180 288.2 256.1)">o</text>
<text x="191.4" y="258.6" transform="rotate(180 191.4 258.6)">o</text>
<text x="288.2" y="258.6" transform="rotate(180 288.2 258.6)">o</text>
<text x="191.4" y="266.2" transform="rotate(180 191.4 266.2)">o</text>
</g>
<g font-size="1.8">
<text x="44.2" y="1.9">5</text>
<text x="127.1" y="1.9">4</text>
<text x="210.1" y="1.9">3</text>
<text x="293" y="1.9">2</text>
<text x="376" y="1.9">1</text>
<text x=".8" y="40.7">D</text>
<text x="418.1" y="40.7">D</text>
<text x=".8" y="113.6">C</text>
<text x="418.1" y="113.6">C</text>
<text x=".8" y="186.6">B</text>
<text x="418.1" y="186.6">B</text>
<text x=".8" y="259.5">A</text>
<text x="418.1" y="259.5">A</text>
<text x="44.2" y="296.3">5</text>
<text x="127.1" y="296.3">4</text>
<text x="210.1" y="296.3">3</text>
<text x="293" y="296.3">2</text>
<text x="376" y="296.3">1</text>
</g>
</svg>
